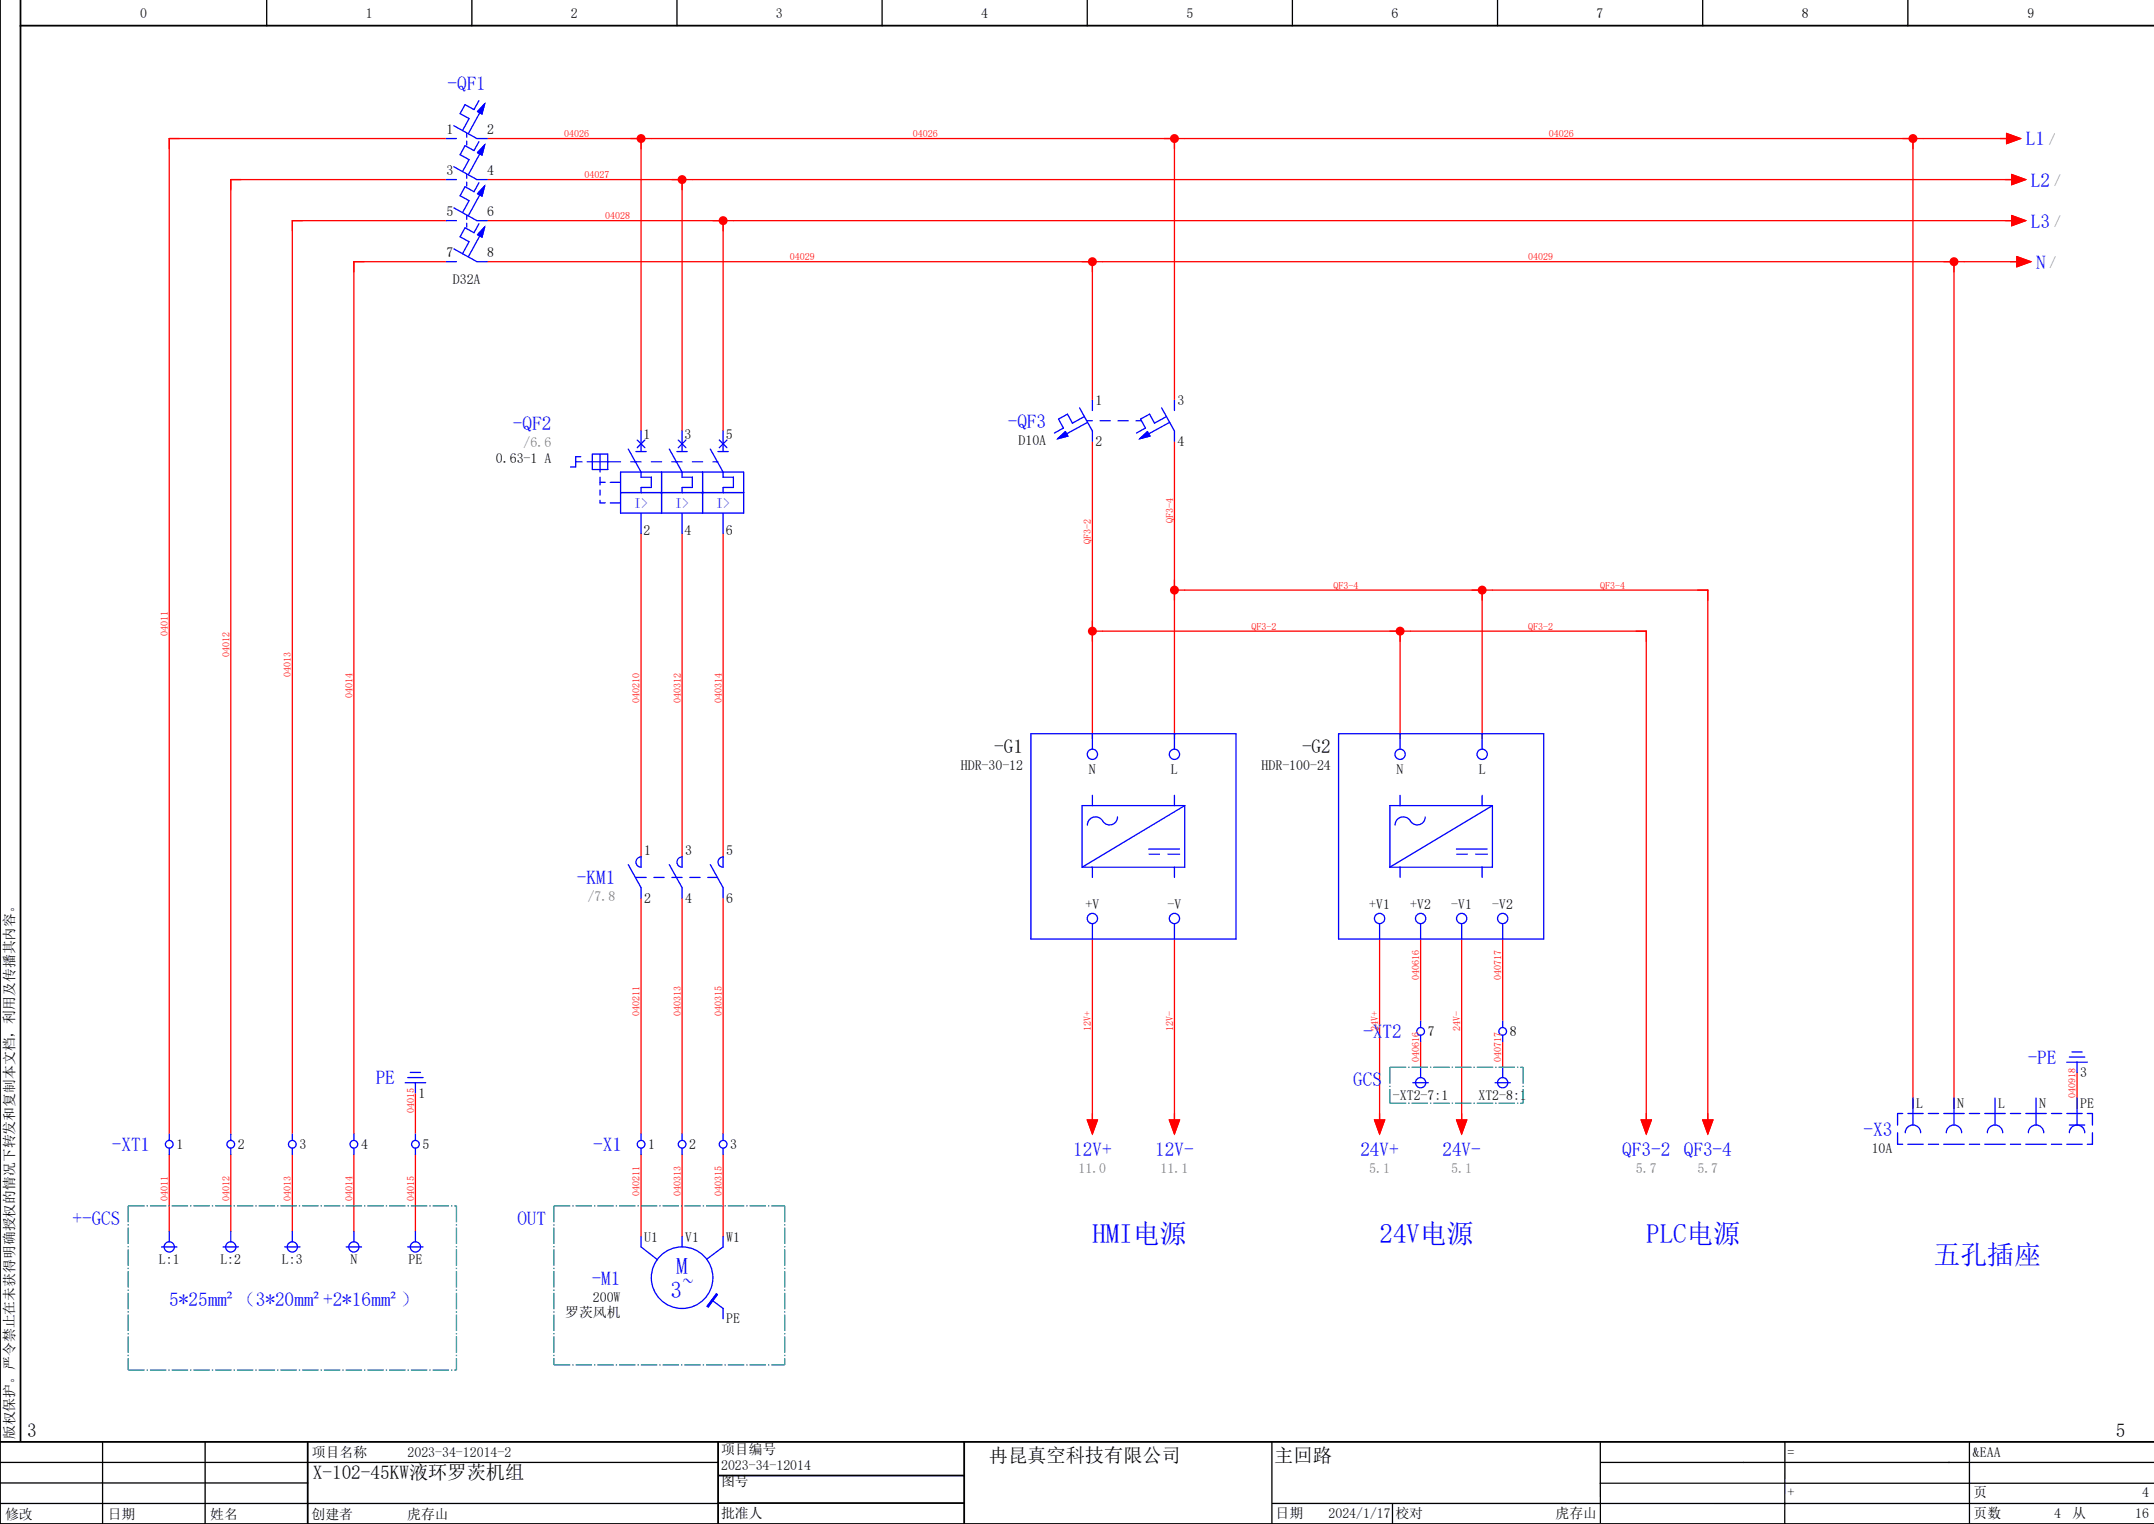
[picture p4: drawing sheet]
<svg xmlns="http://www.w3.org/2000/svg" width="420mm" height="297mm" viewBox="0 0 420 297" stroke-linecap="round" stroke-linejoin="round" font-family="sans-serif">
<g fill="none" stroke="#000" stroke-width=".25">
<path d="M52 0v5M92 0v5M132 0v5M172 0v5M212 0v5M252 0v5M292 0v5M332 0v5M372 0v5M0 293h140M0 285h140M0 289h60"/>
<path d="M20 281v16M40 281v16M248 281.1v15.9M248.1 293h171.9M271.5 293v4M312 281.2l.1 15.5M312 289l107.9 .1M348 281v15.9M384 281.2v15.6M420 285h-108"/>
</g>
<path d="M4 0v281M0 0v297h420M4 5h416M0 281h420M60 281v16M140 287.6h48M140 281v15.8M140.1 292.9h47.9M188 281v16" fill="none" stroke="#000" stroke-width=".35"/>
<g fill="none" stroke="#f00" stroke-width=".25">
<path d="M87 27h-54v194M87 35h-42v186M95 27h30v57M95 35h38v49M127 27h102v51M135 35h258M231 27h142v189M375 27h17M87 43h-30v178M87 51h-18v170M95 43h46v41M95 51h286v165"/>
<path d="M143 43h250M213 51v27M383 51h11M213 86v58M229 86v58M125 104v63M133 104v63M141 104v63M231 115h58v29M291 115h42v104M215 123h58v21M275 123h46v96"/>
<path d="M125 175v46M133 175v46M141 175v46M213 183v36M229 183v36M269 183v36M277 183v16M285 183v36M293 183v16M81 213v8M277 203v5M293 203v5"/>
<path d="M405 209v7M33 225v15M45 225v15M57 225v15M69 225v15M81 225v15M125 225v16M133 225v16M141 225v16"/>
</g>
<circle cx="213" cy="51" r=".88" fill="#f00"/>
<path d="M227 27h4M229 27v2" fill="none" stroke="#f00" stroke-width=".25"/>
<circle cx="229" cy="27" r=".88" fill="#f00"/>
<g fill="none" stroke="#00f" stroke-width=".25">
<path d="M201 143h40v40h-40zM213 143v3M213 155v2M217.9 159.2a1.62 1.62 0 0 1-1.4 1.6 1.62 1.62 0 0 1-1.8-1.1 1.6 1.6 0 0 0-1.7-.4 1.6 1.6 0 0 0-1 1.5M229 143v3M229 155v2M231 157l-20 12M231 157v12h-20M231 157h-20v12M261 143h40v40h-40zM273 143v3M273 155v2"/>
<path d="M277.9 159.2a1.62 1.62 0 0 1-1.4 1.6 1.62 1.62 0 0 1-1.8-1.1 1.6 1.6 0 0 0-1.7-.4 1.6 1.6 0 0 0-1 1.5M289 143v3M289 155v2M291 157v12h-20M291 157h-20v12M291 157l-20 12M213 169v2M213 180v3M224 166.5h2.2M224 165.5h6M227.8 166.5h2.2M229 169v2"/>
<path d="M229 180v3M269 180v3M273 169v2M277 180v3M284 166.5h2.2M284 165.5h6M285 180v3M287.8 166.5h2.2M289 169v2M293 180v3"/>
<circle cx="213" cy="147" r="1"/>
<circle cx="229" cy="147" r="1"/>
<circle cx="273" cy="147" r="1"/>
<circle cx="289" cy="147" r="1"/>
<circle cx="213" cy="179" r="1"/>
<circle cx="229" cy="179" r="1"/>
<circle cx="269" cy="179" r="1"/>
<circle cx="277" cy="179" r="1"/>
<circle cx="285" cy="179" r="1"/>
<circle cx="293" cy="179" r="1"/>
</g>
<path d="M331 115h2v2M213 123h2M213 121v4M319 123h2v2" fill="none" stroke="#f00" stroke-width=".25"/>
<circle cx="213" cy="123" r=".88" fill="#f00"/>
<path d="M229 113v4M229 115h2" fill="none" stroke="#f00" stroke-width=".25"/>
<circle cx="229" cy="115" r=".88" fill="#f00"/>
<path d="M271 123h4M273 123v2" fill="none" stroke="#f00" stroke-width=".25"/>
<circle cx="273" cy="123" r=".88" fill="#f00"/>
<path d="M287 115h4M289 115v2" fill="none" stroke="#f00" stroke-width=".25"/>
<circle cx="289" cy="115" r=".88" fill="#f00"/>
<path d="M371 27h4M373 27v2" fill="none" stroke="#f00" stroke-width=".25"/>
<circle cx="373" cy="27" r=".88" fill="#f00"/>
<path d="M379 51h4M381 51v2" fill="none" stroke="#f00" stroke-width=".25"/>
<circle cx="381" cy="51" r=".87" fill="#f00"/>
<path d="M123 27h4M125 27v2" fill="none" stroke="#f00" stroke-width=".25"/>
<circle cx="125" cy="27" r=".88" fill="#f00"/>
<path d="M131 35h4M133 35v2" fill="none" stroke="#f00" stroke-width=".25"/>
<circle cx="133" cy="35" r=".88" fill="#f00"/>
<path d="M139 43h4M141 43v2" fill="none" stroke="#f00" stroke-width=".25"/>
<circle cx="141" cy="43" r=".87" fill="#f00"/>
<g fill="none" stroke="#00f" stroke-width=".25">
<path d="M93.4 19.6l-1 1.8-1.7-1-1 1.7 1.8 1-1.3 2.3M87 27h2M87 35h2M88.5 24.5l4.5 2.5h2M88.5 32.5l4.5 2.5h2M91 26v.8M91 27.5v.8M91 34v.8M91 35.5v.8M93.4 27.6l-1 1.8-1.7-1-1 1.7 1.8 1-1.3 2.3M93.4 35.6l-1 1.8-1.7-1-1 1.7 1.8 1-1.3 2.3M93.5 30l-2.2 4.1"/>
<path d="M93.5 38l-2.2 4.1M93.5 22l-2.2 4.1M94.5 28.2l-.5 2-.9-.5zM94.5 36.2l-.5 2-.9-.5zM94.5 20.2l-.5 2-.9-.5zM87 51h2M87 43h2M88.5 48.5l4.5 2.5h2M88.5 40.5l4.5 2.5h2M91 42v.7M91 43.5v.7M93.4 43.6l-1 1.8-1.7-1-1 1.7 1.8 1-1.3 2.3"/>
<path d="M93.5 46l-2.2 4.1M94.5 44.2l-.5 2-.9-.5zM210.5 79.5l2.5 4.5v2M213 78v2M226.5 79.5l2.5 4.5v2M229 78v2M112.3 90h1.2M113.3 89h-1v2h-1.1M114.5 90h6.5M115.5 88.5h3v3h-3zM117 88.5v3.5M117 93v1.5"/>
<path d="M117 95.5v1M117 97.5v.5h1M117 94h1M119 94h2M119 98h2M121 96h24M121 92h24v8h-24zM122.5 87.5l2.5 4.5v1h2v2h-2v1M123 90h2M124 88h2M124.3 85.8l1.5 1.5M125 84v4"/>
<path d="M125.8 85.8l-1.5 1.5M127 90h2M129 92v8M130.5 87.5l2.5 4.5v1h2v2h-2v1M131 90h2M132 88h2M132.3 85.8l1.5 1.5M133 84v4M133.8 85.8l-1.5 1.5M135 90h2M137 92v8M138.5 87.5l2.5 4.5v1h2v2h-2v1"/>
<path d="M139 90h1M140 88h2M140.2 85.8l1.5 1.5M141 84v4M141.7 85.8l-1.5 1.5M206.2 85.5l1.5-1.4 .5 .9zM211.4 81.2l-2.3 1.3-1-1.8-1.7 1 1 1.7-1.8 1M212 82h1M212.1 82.3l-4.1 2.2M214.5 82h2M218 82h2M221.5 82h1"/>
<path d="M222.2 85.5l1.5-1.4 .5 .9zM227.4 81.2l-2.3 1.3-1-1.8-1.7 1 1 1.7-1.8 1M228.1 82.3l-4.1 2.2M125 100v4M133 100v4M141 100v4M122.5 168.5l2.5 4.5v2M123.9 171h2.1M124.3 167.3l.7-.3v2a1 1 0 0 1-.9-.6 1 1 0 0 1 .2-1.1zM127.5 171h2M130.5 168.5l2.5 4.5v2M131 171h2"/>
<path d="M132.3 167.3l.7-.3v2a1 1 0 0 1-.9-.6 1 1 0 0 1 .2-1.1zM134.5 171h2M138 171h1.9M138.5 168.5l2.5 4.5v2M140.3 167.3l.7-.3v2a1 1 0 0 1-.9-.6 1 1 0 0 1 .2-1.1zM277 199v1.3M293 199v1.3M79 211h4M79.5 210h3M80 209h2M81 211v2M275.5 211h3"/>
<path d="M277 201.8v1.2M277 208v2M291.5 211h3M293 201.8v1.2M293 208v2M371 217h-1v2.2M372 217h3M373 214v5.2M376 217h2M379 217h4M381 214v5.2M384 217h2"/>
<path d="M387 217h4M389 214v5.2M392 217h2M395 217h4M397 214v5.2M400 217h2M403 207h4M403 217h3M403.5 206h3M403.5 219.2h3M404 205h2M405 207v2"/>
<path d="M405 214v5.2M407 217h1v2.2M33 221v1.3M33 223.8v1.2M45 221v1.3M45 223.8v1.2M57 221v1.3M57 223.8v1.2M69 221v1.3M69 223.8v1.2M81 221v1.3M81 223.8v1.2"/>
<path d="M125 221v1.3M125 223.8v1.2M133 221v1.3M133 223.8v1.2M141 221v1.3M141 223.8v1.2M370 220.7v2.3h1M371.5 220.7a1.5 1.5 0 0 1 1.5-1.5 1.5 1.5 0 0 1 1.5 1.5M372 223h3M376 223h2M379 223h4M379.5 220.7a1.5 1.5 0 0 1 1.5-1.5 1.5 1.5 0 0 1 1.5 1.5"/>
<path d="M384 223h2M387 223h4M387.5 220.7a1.5 1.5 0 0 1 1.5-1.5 1.5 1.5 0 0 1 1.5 1.5M392 223h2M395 223h4M395.5 220.7a1.5 1.5 0 0 1 1.5-1.5 1.5 1.5 0 0 1 1.5 1.5M400 223h2M403 223h3M403.5 220.7a1.5 1.5 0 0 1 1.5-1.5 1.5 1.5 0 0 1 1.5 1.5M408 220.7v2.3h-1M31.5 243h3M33 240v2"/>
<path d="M43.5 243h3M45 240v2M55.5 243h3M57 240v2M67.5 243h3M69 240v2M79.5 243h3M81 240v2M125 241v2l3.2 2.5M133 241v2M138.8 253.4l2.2 1.6v2M139.7 252.1l.2 .2-1.8 2.4-.2-.1z"/>
<path d="M141 241v2l-3.2 2.4"/>
<circle cx="277" cy="201" r=".75"/>
<circle cx="277" cy="211" r="1"/>
<circle cx="293" cy="201" r=".75"/>
<circle cx="293" cy="211" r="1"/>
<circle cx="33" cy="223" r=".75"/>
<circle cx="45" cy="223" r=".75"/>
<circle cx="57" cy="223" r=".75"/>
<circle cx="69" cy="223" r=".75"/>
<circle cx="81" cy="223" r=".75"/>
<circle cx="125" cy="223" r=".75"/>
<circle cx="133" cy="223" r=".75"/>
<circle cx="141" cy="223" r=".75"/>
<circle cx="33" cy="243" r="1"/>
<circle cx="45" cy="243" r="1"/>
<circle cx="57" cy="243" r="1"/>
<circle cx="69" cy="243" r="1"/>
<circle cx="81" cy="243" r="1"/>
<circle cx="133" cy="249" r="6"/>
</g>
<path d="M271 215h26M271 208h26M271 208v7M297 208v7M25 235h64M25 235v32M89 235v32M108 235h45M108 235v31M153 235v31M25 267h64M108 266h45" fill="none" stroke="#007f7f" stroke-width=".25" stroke-dasharray="3.2 .4 .3 .4" stroke-linecap="butt"/>
<g fill="#00f" stroke="#00f" stroke-width=".19">
<path d="M139.7 252.1l.2 .2-1.8 2.4-.2-.1z"/>
<path d="M94.5 28.2l-.5 2-.9-.5z"/>
<path d="M94.5 36.2l-.5 2-.9-.5z"/>
<path d="M94.5 20.2l-.5 2-.9-.5z"/>
<path d="M94.5 44.2l-.5 2-.9-.5z"/>
<path d="M222.2 85.5l1.5-1.4 .5 .9z"/>
<path d="M206.2 85.5l1.5-1.4 .5 .9z"/>
</g>
<g fill="#f00" stroke="#f00" stroke-width=".19">
<path d="M320 218.3h2l-1 2.7z"/>
<path d="M332 218.3h2l-1 2.7z"/>
<path d="M212 218.3h2l-1 2.7z"/>
<path d="M228 218.3h2l-1 2.7z"/>
<path d="M268 218.3h2l-1 2.7z"/>
<path d="M284 218.3h2l-1 2.7z"/>
<path d="M391.3 26l2.7 1-2.7 1z"/>
<path d="M392.3 34l2.7 1-2.7 1z"/>
<path d="M392.3 42l2.7 1-2.7 1z"/>
<path d="M393.2 50l2.8 1-2.8 1z"/>
</g>
<g fill="none" stroke="#f00" stroke-width=".25">
<path d="M390 27h1.3M391 35h1.3M391.3 26l2.7 1-2.7 1zM392.3 34l2.7 1-2.7 1zM391 43h1.3M392 51h1.2M392.3 42l2.7 1-2.7 1zM393.2 50l2.8 1-2.8 1zM212 218.3h2l-1 2.7zM213 217v1.3M228 218.3h2l-1 2.7zM229 217v1.3"/>
<path d="M268 218.3h2l-1 2.7zM269 217v1.3M284 218.3h2l-1 2.7zM285 217v1.3M320 218.3h2l-1 2.7zM321 217v1.3M332 218.3h2l-1 2.7zM333 217v1.3"/>
</g>
<g font-size="5.3" fill="#00f">
<text x="213" y="242.3">HMI电源</text>
<text x="269" y="242.3">24V电源</text>
<text x="321" y="242.3">PLC电源</text>
<text x="377" y="246.3">五孔插座</text>
</g>
<g font-size="4.5" fill="#00f">
<text x="131.9" y="248.4">M</text>
<text x="130.8" y="252.9">3~</text>
</g>
<g font-size="3.7" fill="#00f">
<text x="87.3" y="17.5">-QF1</text>
<text x="395" y="28.3">L1</text>
<text x="396" y="36.3">L2</text>
<text x="396" y="44.3">L3</text>
<text x="397" y="52.3">N</text>
<text x="100" y="83.7">-QF2</text>
<text x="196.5" y="83.3">-QF3</text>
<text x="112.5" y="172.3">-KM1</text>
<text x="265.8" y="202.3">-XT2</text>
<text x="395.4" y="207.3">-PE</text>
<text x="73.3" y="211.3">PE</text>
<text x="263.9" y="211.7">GCS</text>
<text x="363.4" y="221.3">-X3</text>
<text x="21.8" y="224.3">-XT1</text>
<text x="115.7" y="224.3">-X1</text>
<text x="209.3" y="225.2">12V+</text>
<text x="225.3" y="225.2">12V-</text>
<text x="265.3" y="225.2">24V+</text>
<text x="281.2" y="225.2">24V-</text>
<text x="316.3" y="225.2">QF3-2</text>
<text x="328.3" y="225.2">QF3-4</text>
<text x="14.1" y="238.7">+-GCS</text>
<text x="100.9" y="238.7">OUT</text>
<text x="115.4" y="250.3">-M1</text>
<text x="33" y="254.5">5*25mm²（3*20mm²+2*16mm²）</text>
</g>
<g font-size="3.7">
<text x="193.9" y="146.7">-G1</text>
<text x="253.9" y="146.7">-G2</text>
<text x="5.3" y="280">3</text>
<text x="412.6" y="280">5</text>
<text x="192.8" y="285">冉昆真空科技有限公司</text>
<text x="248.5" y="284.9">主回路</text>
<text x="61" y="288.2">X-102-45KW液环罗茨机组</text>
</g>
<g font-size="2.7">
<text x="27.3" y="3.6">0</text>
<text x="71.3" y="3.6">1</text>
<text x="111.3" y="3.6">2</text>
<text x="151.3" y="3.6">3</text>
<text x="191.3" y="3.6">4</text>
<text x="231.3" y="3.6">5</text>
<text x="271.3" y="3.5">6</text>
<text x="311.3" y="3.5">7</text>
<text x="351.3" y="3.5">8</text>
<text x="395.3" y="3.5">9</text>
<text x="87.1" y="26">1</text>
<text x="95" y="26">2</text>
<text x="87.1" y="34">3</text>
<text x="95" y="34">4</text>
<text x="87.1" y="42">5</text>
<text x="95" y="42">6</text>
<text x="87.1" y="50">7</text>
<text x="95" y="50">8</text>
<text x="88.3" y="55.3">D32A</text>
<text x="213.6" y="79">1</text>
<text x="229.6" y="79">3</text>
<text x="125.5" y="85.6">1</text>
<text x="133.5" y="85.6">3</text>
<text x="141.5" y="85.6">5</text>
<text x="198.6" y="86.6">D10A</text>
<text x="213.6" y="86.9">2</text>
<text x="229.6" y="86.9">4</text>
<text x="96.7" y="90.2">0.63-1 A</text>
<text x="125.5" y="104.3">2</text>
<text x="133.5" y="104.3">4</text>
<text x="141.5" y="104.3">6</text>
<text x="187.4" y="150.1">HDR-30-12</text>
<text x="212.3" y="150.8">N</text>
<text x="228.3" y="150.8">L</text>
<text x="246" y="150.1">HDR-100-24</text>
<text x="272.3" y="150.8">N</text>
<text x="288.3" y="150.8">L</text>
<text x="125.6" y="166.6">1</text>
<text x="133.6" y="166.6">3</text>
<text x="141.6" y="166.6">5</text>
<text x="125.6" y="175.9">2</text>
<text x="133.6" y="175.9">4</text>
<text x="141.6" y="175.9">6</text>
<text x="211.7" y="177.1">+V</text>
<text x="227.6" y="177.1">-V</text>
<text x="267" y="177.1">+V1</text>
<text x="275" y="177.1">+V2</text>
<text x="283" y="177.1">-V1</text>
<text x="291" y="177.1">-V2</text>
<text x="278.4" y="202">7</text>
<text x="294.4" y="202">8</text>
<text x="405.6" y="209.9">3</text>
<text x="81.6" y="213.9">1</text>
<text x="271.6" y="214.3">-XT2-7:1</text>
<text x="288.3" y="214.3">XT2-8:1</text>
<text x="373.6" y="216">L</text>
<text x="381.6" y="216">N</text>
<text x="389.6" y="216">L</text>
<text x="397.6" y="216">N</text>
<text x="405.6" y="216">PE</text>
<text x="34.4" y="224">1</text>
<text x="46.4" y="224">2</text>
<text x="58.4" y="224">3</text>
<text x="70.4" y="224">4</text>
<text x="82.4" y="224">5</text>
<text x="126.4" y="224">1</text>
<text x="134.4" y="224">2</text>
<text x="142.4" y="224">3</text>
<text x="364.9" y="224.6">10A</text>
<text x="125.6" y="242">U1</text>
<text x="133.6" y="242">V1</text>
<text x="141.6" y="242">W1</text>
<text x="31" y="246.3">L:1</text>
<text x="43" y="246.3">L:2</text>
<text x="55" y="246.3">L:3</text>
<text x="68.3" y="246.3">N</text>
<text x="79.7" y="246.3">PE</text>
<text x="110.2" y="256.7">罗茨风机</text>
<text x="115.6" y="253.6">200W</text>
<text x="141.6" y="257.9">PE</text>
<text x="2.8" y="280.5" transform="rotate(-90 2.8 280.5)">版权保护。严令禁止在未获得明确授权的情况下转发和复制本文档，利用及传播其内容。</text>
<text x="60.8" y="284">项目名称</text>
<text x="79.5" y="284">2023-34-12014-2</text>
<text x="140.6" y="286.5">2023-34-12014</text>
<text x="140.6" y="283.4">项目编号</text>
<text x="348.5" y="284">=</text>
<text x="384.7" y="284">&amp;EAA</text>
<text x="140.6" y="289.7">图号</text>
<text x="348.5" y="291.8">+</text>
<text x="384.8" y="291.8">页</text>
<text x="417.7" y="291.8">4</text>
<text x="1" y="296">修改</text>
<text x="21" y="296">日期</text>
<text x="41" y="296">姓名</text>
<text x="60.8" y="296">创建者</text>
<text x="79.4" y="296">虎存山</text>
<text x="140.6" y="295.8">批准人</text>
<text x="248.7" y="295.8">日期</text>
<text x="259" y="295.8">2024/1/17</text>
<text x="272.1" y="295.8">校对</text>
<text x="303.3" y="295.8">虎存山</text>
<text x="384.8" y="295.8">页数</text>
<text x="400.5" y="295.8">4</text>
<text x="404" y="295.8">从</text>
<text x="416.3" y="295.8">16</text>
</g>
<g font-size="2.7" fill="#7ca552">
<text x="399.5" y="28">/</text>
<text x="400.5" y="36">/</text>
<text x="400.5" y="44">/</text>
<text x="399.6" y="52">/</text>
<text x="102.1" y="87.1">/6.6</text>
<text x="114.6" y="175.6">/7.8</text>
<text x="210.3" y="228.6">11.0</text>
<text x="226.3" y="228.6">11.1</text>
<text x="267" y="228.6">5.1</text>
<text x="283" y="228.6">5.1</text>
<text x="319" y="228.6">5.7</text>
<text x="331" y="228.6">5.7</text>
</g>
<g font-size="2.7" fill="#00f">
<text x="123.7" y="99">I&gt;</text>
<text x="131.6" y="99">I&gt;</text>
<text x="139.6" y="99">I&gt;</text>
</g>
<g font-size="2" fill="#f00">
<text x="110" y="26.7">04026</text>
<text x="178" y="26.7">04026</text>
<text x="302" y="26.7">04026</text>
<text x="114" y="34.7">04027</text>
<text x="118" y="42.7">04028</text>
<text x="154" y="50.7">04029</text>
<text x="298" y="50.7">04029</text>
<text x="212.7" y="106" transform="rotate(-90 212.7 106)">QF3-2</text>
<text x="228.7" y="102" transform="rotate(-90 228.7 102)">QF3-4</text>
<text x="260" y="114.7">QF3-4</text>
<text x="312" y="114.7">QF3-4</text>
<text x="32.7" y="124" transform="rotate(-90 32.7 124)">04011</text>
<text x="244" y="122.7">QF3-2</text>
<text x="298" y="122.7">QF3-2</text>
<text x="44.7" y="128" transform="rotate(-90 44.7 128)">04012</text>
<text x="56.7" y="132" transform="rotate(-90 56.7 132)">04013</text>
<text x="68.7" y="136" transform="rotate(-90 68.7 136)">04014</text>
<text x="124.7" y="137" transform="rotate(-90 124.7 137)">040210</text>
<text x="132.7" y="137" transform="rotate(-90 132.7 137)">040312</text>
<text x="140.7" y="137" transform="rotate(-90 140.7 137)">040314</text>
<text x="276.7" y="191" transform="rotate(-90 276.7 191)">040616</text>
<text x="292.7" y="191" transform="rotate(-90 292.7 191)">040717</text>
<text x="124.7" y="198" transform="rotate(-90 124.7 198)">040211</text>
<text x="132.7" y="198" transform="rotate(-90 132.7 198)">040313</text>
<text x="140.7" y="198" transform="rotate(-90 140.7 198)">040315</text>
<text x="212.7" y="201" transform="rotate(-90 212.7 201)">12V+</text>
<text x="228.7" y="201" transform="rotate(-90 228.7 201)">12V-</text>
<text x="268.7" y="201" transform="rotate(-90 268.7 201)">24V+</text>
<text x="284.7" y="201" transform="rotate(-90 284.7 201)">24V-</text>
<text x="276.7" y="207" transform="rotate(-90 276.7 207)">040616</text>
<text x="292.7" y="207" transform="rotate(-90 292.7 207)">040717</text>
<text x="404.7" y="214" transform="rotate(-90 404.7 214)">040918</text>
<text x="80.7" y="217" transform="rotate(-90 80.7 217)">04015</text>
<text x="32.7" y="234" transform="rotate(-90 32.7 234)">04011</text>
<text x="44.7" y="234" transform="rotate(-90 44.7 234)">04012</text>
<text x="56.7" y="234" transform="rotate(-90 56.7 234)">04013</text>
<text x="68.7" y="234" transform="rotate(-90 68.7 234)">04014</text>
<text x="80.7" y="234" transform="rotate(-90 80.7 234)">04015</text>
<text x="124.7" y="233" transform="rotate(-90 124.7 233)">040211</text>
<text x="132.7" y="233" transform="rotate(-90 132.7 233)">040313</text>
<text x="140.7" y="233" transform="rotate(-90 140.7 233)">040315</text>
</g>
</svg>
